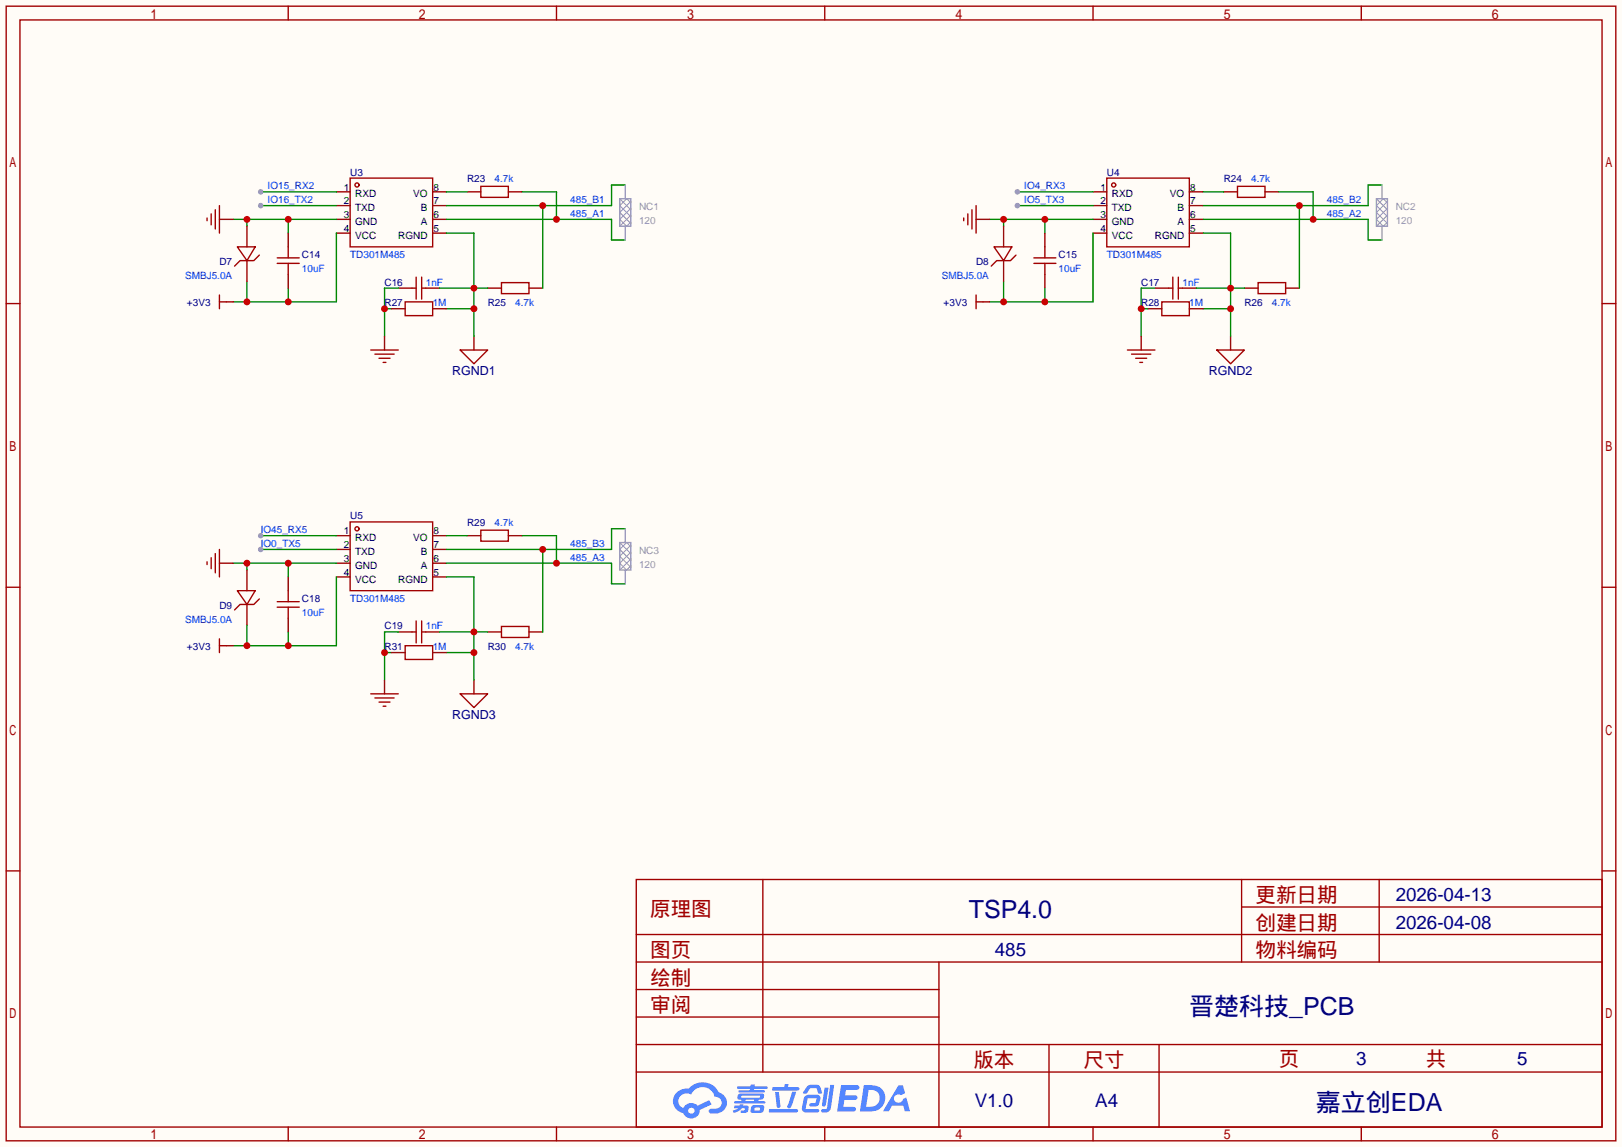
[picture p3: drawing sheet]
<svg xmlns="http://www.w3.org/2000/svg" width="299mm" height="212mm" viewBox="0 0 299 212" stroke-linecap="round" stroke-linejoin="round" font-family="sans-serif">
<path d="M0 0h299.5v211.8h-299.5z" fill="#fffcf7"/>
<g fill="none" stroke="#a10000" stroke-width=".25">
<path d="M1.1 1.1h297.2v209.6h-297.2zM3.7 3.7h292.1v204.5h-292.1zM53.2 1.1v2.6M102.7 1.1v2.6M152.3 1.1v2.6M201.8 1.1v2.6M251.3 1.1v2.6M1.1 56.1h2.6M295.8 56.1h2.5M1.1 108.5h2.6M295.8 108.5h2.5M1.1 160.8h2.6"/>
<path d="M117.5 162.4h178.3v45.8h-178.3zM117.5 177.7h178.3M117.5 172.6h178.3M140.8 162.4v35.6M173.4 177.7v30.5M229.2 162.4v15.3M229.2 167.5h66.6M254.6 162.4v15.3M295.8 160.8h2.5M117.5 182.8h55.9M117.5 198h178.3M117.5 192.9h178.3"/>
<path d="M117.5 187.8h55.9M193.7 192.9v15.3M214 192.9v15.3M53.2 208.2v2.5M102.7 208.2v2.5M152.3 208.2v2.5M201.8 208.2v2.5M251.3 208.2v2.5"/>
</g>
<g fill="#5487ff">
<path d="M155.3 200.4h2.1a.97 .97 0 0 1 1.3 .4 .53 .53 0 0 1-.7 .5h-1.8l-.2 1h1.9a.43 .43 0 0 1 .4 .5 .43 .43 0 0 1-.5 .3h-1.9l-.2 1.3h1.7a.45 .45 0 0 1 .6 .2 .45 .45 0 0 1-.2 .6l-3.2 .1z"/>
<path d="M165.9 200.5h.8l.4 1.4-.7 .4a.82 .82 0 0 0-1.2 .1 .82 .82 0 0 0 .1 1.1 .82 .82 0 0 0 1.2 0l.2-.5 .6-.3 .7 2.5h-.9l-.3-1h-2.1l-.6 1h-1.1z"/>
<path d="M152.2 200.9h.8l-.5 3.2a.36 .36 0 0 1-.4 .3 .36 .36 0 0 1-.3-.4z"/>
<path d="M153.3 200.4h.7l-.6 4.3a1.13 1.13 0 0 1-1.8 .6l.2-.4 .7-.1 .2-.2z"/>
<path d="M149 200.7l.6-.4h1a.77 .77 0 0 1 .9 .6l.3 .9-.2 .2h-.5l-.4-1h-.9a1.3 1.3 0 0 0-.8 .9l-.6 .1-.2-.2z"/>
<path d="M148.6 202.5l.5-.3h1.7a.66 .66 0 0 1 .6 .9l-.1 .4a.81 .81 0 0 1-.9 .9h-.7a.32 .32 0 0 1-.3-.4 .32 .32 0 0 1 .4-.3h.7l.3-.9-1.7 .1-.3 1.9h2.1a.32 .32 0 0 1 .4 .4 .32 .32 0 0 1-.4 .3l-2.3-.1-.5-.3v-.5z"/>
<path d="M142 204.8h5a.33 .33 0 0 1 .3 .4 .33 .33 0 0 1-.3 .3h-4.9l-.2-.2z"/>
<path d="M146.3 201.6h.7l-1 2.9a.36 .36 0 0 1-.4 .2 .36 .36 0 0 1-.3-.3z"/>
<path d="M143.1 201.7h.7l.3 2.6a.34 .34 0 0 1-.3 .3 .34 .34 0 0 1-.4-.2z"/>
<path d="M142.6 200.8h2.2l.1-.4 .1-.2h.6l-.1 .6h1.8a.32 .32 0 0 1 .3 .3 .32 .32 0 0 1-.4 .3h-4.5l-.1-.1z"/>
<path d="M135.6 204.2h.9l.1-.2 .7-.1-.1 .3h.9a.82 .82 0 0 1-.6 1.3h-.7v-.4l.7-.1v-.3h-.5l-.5 .4-1 .4-.2-.4 1-.4h-.8z"/>
<path d="M136.1 200.6h2.5v-.3h.8l-.1 .3h2.2l.2 .3-.2 .2h-2.3v.3h1.8l.2 .2-.2 .2h-4.5l-.2-.2 .1-.2h2l.1-.3h-2.3l-.1-.2z"/>
<path d="M159.5 200.4l-.7 4.9h1.6a2.47 2.47 0 0 0 2.9-1.7 2.47 2.47 0 0 0-1.4-3zM160.4 201.3a1.61 1.61 0 0 1 2 1.4 1.61 1.61 0 0 1-1.8 1.7h-.7z"/>
<path d="M136.3 202.2a.55 .55 0 0 0-.2 .7 .55 .55 0 0 0 .7 .2l.1 .3h-1.3v.4h5.5l.2-.2-.2-.2h-1.2l.2-.3a.7 .7 0 0 0 .8-.2 .7 .7 0 0 0 0-.9h-4.1zM136.9 202.4h3.3l.2 .1-.2 .2h-3.2l-.2-.1zM137.6 203.1h1.7l-.2 .3h-1.4z"/>
<path d="M138.8 204.3a1.05 1.05 0 0 0-.1 1.2 2.91 2.91 0 0 0 2.2-.2 .98 .98 0 0 0 0-1.2h-1.6zM139.4 204.6l.8-.1 .1 .1v.3l-.2 .2h-.8z"/>
<path d="M125 201.7a2.23 2.23 0 0 0-.7 2.3 2.23 2.23 0 0 0 1.8 1.6 1.58 1.58 0 0 0 1.8 .9 1.58 1.58 0 0 0 1.3-1.5l2.2-1-.5-.8-2.1 1a1.65 1.65 0 0 0-2.6 .5 1.45 1.45 0 0 1-.8-2 1.45 1.45 0 0 1 2-.7l.2 .1a2.3 2.3 0 0 1 2.3-1.3 2.3 2.3 0 0 1 2.1 1.7 1.12 1.12 0 0 1 1.2 1.1 1.12 1.12 0 0 1-1.1 1.2h-.7a.45 .45 0 0 0-.6 .3 .45 .45 0 0 0 .5 .6 2.26 2.26 0 0 0 2.9-2.5 2.04 2.04 0 0 0-1.5-1.4 3.3 3.3 0 0 0-5.5-.7l-1.2 .1zM127.1 205.2a.57 .57 0 0 1 1.1 0 .57 .57 0 0 1-1.1 0z"/>
</g>
<g fill="none" stroke="#a10000" stroke-width=".25">
<path d="M64.6 32.9h15.3v12.7h-15.3zM64.6 96.4h15.3v12.7h-15.3z"/>
<circle cx="65.9" cy="34.2" r=".38"/>
<circle cx="65.9" cy="97.7" r=".38"/>
</g>
<g fill="none" stroke="#870000" stroke-width=".25">
<path d="M62.1 35.4h2.5M62.1 38h2.5M79.9 35.4h2.5M79.9 38h2.5M62.1 40.5h2.5M62.1 43.1h2.5M79.9 40.5h2.5M79.9 43.1h2.5M62.1 98.9h2.5M79.9 98.9h2.5M62.1 101.5h2.5M62.1 104h2.5"/>
<path d="M62.1 106.6h2.5M79.9 101.5h2.5M79.9 104h2.5M79.9 106.6h2.5"/>
</g>
<path d="M48.1 98.9h14" fill="none" stroke="#008700" stroke-width=".25"/>
<circle cx="48.1" cy="98.9" r=".51" fill="#999"/>
<path d="M48.1 35.4h14" fill="none" stroke="#008700" stroke-width=".25"/>
<circle cx="48.1" cy="35.4" r=".51" fill="#999"/>
<path d="M48.1 38h14" fill="none" stroke="#008700" stroke-width=".25"/>
<circle cx="48.1" cy="38" r=".51" fill="#999"/>
<path d="M48.1 101.5h14" fill="none" stroke="#008700" stroke-width=".25"/>
<circle cx="48.1" cy="101.5" r=".51" fill="#999"/>
<path d="M45.6 115.4v3.9M53.2 116.7v2.6M62.1 106.6v12.7h-19" fill="none" stroke="#008700" stroke-width=".25"/>
<g fill="#c00">
<circle cx="45.6" cy="119.3" r=".63"/>
<circle cx="53.2" cy="119.3" r=".63"/>
</g>
<path d="M45.6 51.9v3.9M53.2 53.2v2.6M62.1 43.1v12.7h-19" fill="none" stroke="#008700" stroke-width=".25"/>
<g fill="#c00">
<circle cx="45.6" cy="55.8" r=".63"/>
<circle cx="53.2" cy="55.8" r=".63"/>
</g>
<path d="M43.1 104h19M45.6 104v1.3M53.2 104v2.6" fill="none" stroke="#008700" stroke-width=".25"/>
<g fill="#c00">
<circle cx="45.6" cy="104" r=".63"/>
<circle cx="53.2" cy="104" r=".63"/>
</g>
<path d="M43.1 40.5h19M45.6 40.5v1.3M53.2 40.5v2.6" fill="none" stroke="#008700" stroke-width=".25"/>
<g fill="#c00">
<circle cx="45.6" cy="40.5" r=".63"/>
<circle cx="53.2" cy="40.5" r=".63"/>
</g>
<g fill="none" stroke="#870000" stroke-width=".25">
<path d="M86.2 35.4h2.6M93.9 35.4h2.5M40.5 40.5h2.6M41.8 55.8h1.3M45.6 41.8v3.8M45.6 48.1v3.8M53.2 43.1v2.5M53.2 50.7v2.5M90 53.2h2.6M97.7 53.2h2.5M86.2 98.9h2.6M93.9 98.9h2.5"/>
<path d="M40.5 104h2.6M41.8 119.3h1.3M45.6 105.3v3.8M45.6 111.6v3.8M53.2 106.6v2.5M53.2 114.2v2.5M90 116.7h2.6M97.7 116.7h2.5"/>
</g>
<g fill="none" stroke="#a10000" stroke-width=".25">
<path d="M39 39.5v2M39.8 38.7v3.6M40.5 38v5.1M88.8 34.4h5.1v2h-5.1zM38.2 40.3v.5M40.5 54.5v2.5M40.5 55.8h1.3M43.8 45.6h3.3l-1.5 2.5zM47.9 47.1l-1 1h-2.6l-1 1M51.2 48.6h4M51.2 47.6h4M53.2 45.6v2"/>
<path d="M53.2 48.6v2.1M92.6 52.2h5.1v2h-5.1zM88.8 97.9h5.1v2h-5.1zM38.2 103.8v.5M39 103v2M39.8 102.2v3.6M40.5 101.5v5.1M40.5 118v2.5M40.5 119.3h1.3M43.8 109.1h3.3l-1.5 2.5zM47.9 110.6l-1 1h-2.6l-1 1M51.2 112.1h4"/>
<path d="M51.2 111.1h4M53.2 109.1v2M53.2 112.1v2.1M92.6 115.7h5.1v2h-5.1z"/>
</g>
<path d="M82.4 35.4h3.8M82.4 98.9h3.8M96.4 98.9h6.3v5.1M82.4 104h30.5v3.8h2.5" fill="none" stroke="#008700" stroke-width=".25"/>
<circle cx="102.7" cy="104" r=".63" fill="#c00"/>
<path d="M96.4 35.4h6.3v5.1M82.4 40.5h30.5v3.8h2.5" fill="none" stroke="#008700" stroke-width=".25"/>
<circle cx="102.7" cy="40.5" r=".63" fill="#c00"/>
<path d="M115.4 97.7h-2.5v3.8h-30.5M100.2 101.5v15.2" fill="none" stroke="#008700" stroke-width=".25"/>
<circle cx="100.2" cy="101.5" r=".63" fill="#c00"/>
<path d="M100.2 38v15.2M115.4 34.2h-2.5v3.8h-30.5" fill="none" stroke="#008700" stroke-width=".25"/>
<circle cx="100.2" cy="38" r=".63" fill="#c00"/>
<path d="M76.1 53.2h.7M76.8 51.2v4M77.9 51.2v4M77.9 53.2h.7M76.1 116.7h.7M76.8 114.7v4M77.9 114.7v4M77.9 116.7h.7" fill="none" stroke="#a10000" stroke-width=".25"/>
<path d="M73.5 53.2h2.6M78.6 53.2h2.6M73.5 116.7h2.6M78.6 116.7h2.6" fill="none" stroke="#870000" stroke-width=".25"/>
<path d="M73.5 116.7h-2.5v8.9M71 120.5h1.3" fill="none" stroke="#008700" stroke-width=".25"/>
<circle cx="71" cy="120.5" r=".63" fill="#c00"/>
<path d="M71 57h1.3M73.5 53.2h-2.5v8.9" fill="none" stroke="#008700" stroke-width=".25"/>
<circle cx="71" cy="57" r=".63" fill="#c00"/>
<path d="M71 62.1v2.5M87.5 62.1v2.5M71 125.6v2.5M87.5 125.6v2.5" fill="none" stroke="#870000" stroke-width=".25"/>
<path d="M68.5 64.6h5M69.2 65.4h3.6M70 66.2h2M70.7 66.9h.5M85 64.6h5l-2.5 2.6zM68.5 128.1h5M69.2 128.9h3.6M70 129.7h2M70.7 130.4h.5M85 128.1h5l-2.5 2.6z" fill="none" stroke="#a10000" stroke-width=".25"/>
<path d="M81.2 116.7h8.8M82.4 106.6h5.1v19M82.4 120.5h5.1" fill="none" stroke="#008700" stroke-width=".25"/>
<g fill="#c00">
<circle cx="87.5" cy="116.7" r=".63"/>
<circle cx="87.5" cy="120.5" r=".63"/>
</g>
<path d="M81.2 53.2h8.8M82.4 43.1h5.1v19M82.4 57h5.1" fill="none" stroke="#008700" stroke-width=".25"/>
<g fill="#c00">
<circle cx="87.5" cy="57" r=".63"/>
<circle cx="87.5" cy="53.2" r=".63"/>
</g>
<g fill="none" stroke="#a10000" stroke-width=".25">
<path d="M204.3 32.9h15.3v12.7h-15.3zM74.8 55.8h5.1v2.5h-5.1zM74.8 119.3h5.1v2.5h-5.1z"/>
<circle cx="205.6" cy="34.2" r=".38"/>
</g>
<path d="M201.8 35.4h2.5M201.8 38h2.5M219.6 35.4h2.5M219.6 38h2.5M72.3 57h2.5M79.9 57h2.5M201.8 40.5h2.5M201.8 43.1h2.5M219.6 40.5h2.5M219.6 43.1h2.5M72.3 120.5h2.5M79.9 120.5h2.5" fill="none" stroke="#870000" stroke-width=".25"/>
<path d="M187.8 35.4h14" fill="none" stroke="#008700" stroke-width=".25"/>
<circle cx="187.8" cy="35.4" r=".51" fill="#999"/>
<path d="M187.8 38h14" fill="none" stroke="#008700" stroke-width=".25"/>
<circle cx="187.8" cy="38" r=".51" fill="#999"/>
<path d="M185.3 51.9v3.9M192.9 53.2v2.6M201.8 43.1v12.7h-19" fill="none" stroke="#008700" stroke-width=".25"/>
<g fill="#c00">
<circle cx="185.3" cy="55.8" r=".63"/>
<circle cx="192.9" cy="55.8" r=".63"/>
</g>
<path d="M182.8 40.5h19M185.3 40.5v1.3M192.9 40.5v2.6" fill="none" stroke="#008700" stroke-width=".25"/>
<g fill="#c00">
<circle cx="185.3" cy="40.5" r=".63"/>
<circle cx="192.9" cy="40.5" r=".63"/>
</g>
<path d="M225.9 35.4h2.6M233.6 35.4h2.5M180.2 40.5h2.6M181.5 55.8h1.3M185.3 41.8v3.8M185.3 48.1v3.8M192.9 43.1v2.5M192.9 50.7v2.5M229.7 53.2h2.6M237.4 53.2h2.5" fill="none" stroke="#870000" stroke-width=".25"/>
<g fill="none" stroke="#a10000" stroke-width=".25">
<path d="M178.7 39.5v2M179.5 38.7v3.6M180.2 38v5.1M228.5 34.4h5.1v2h-5.1zM177.9 40.3v.5M180.2 54.5v2.5M180.2 55.8h1.3M183.5 45.6h3.3l-1.5 2.5zM187.6 47.1l-1 1h-2.6l-1 1M190.9 48.6h4M190.9 47.6h4M192.9 45.6v2"/>
<path d="M192.9 48.6v2.1M232.3 52.2h5.1v2h-5.1z"/>
</g>
<path d="M222.1 35.4h3.8M236.1 35.4h6.3v5.1M222.1 40.5h30.5v3.8h2.5" fill="none" stroke="#008700" stroke-width=".25"/>
<circle cx="242.4" cy="40.5" r=".63" fill="#c00"/>
<path d="M239.9 38v15.2M255.1 34.2h-2.5v3.8h-30.5" fill="none" stroke="#008700" stroke-width=".25"/>
<circle cx="239.9" cy="38" r=".63" fill="#c00"/>
<path d="M215.8 53.2h.7M216.5 51.2v4M217.6 51.2v4M217.6 53.2h.7" fill="none" stroke="#a10000" stroke-width=".25"/>
<path d="M213.2 53.2h2.6M218.3 53.2h2.6" fill="none" stroke="#870000" stroke-width=".25"/>
<path d="M210.7 57h1.3M213.2 53.2h-2.5v8.9" fill="none" stroke="#008700" stroke-width=".25"/>
<circle cx="210.7" cy="57" r=".63" fill="#c00"/>
<path d="M210.7 62.1v2.5M227.2 62.1v2.5" fill="none" stroke="#870000" stroke-width=".25"/>
<path d="M208.2 64.6h5M208.9 65.4h3.6M209.7 66.2h2M210.4 66.9h.5M224.7 64.6h5l-2.5 2.6z" fill="none" stroke="#a10000" stroke-width=".25"/>
<path d="M220.9 53.2h8.8M222.1 43.1h5.1v19M222.1 57h5.1" fill="none" stroke="#008700" stroke-width=".25"/>
<g fill="#c00">
<circle cx="227.2" cy="57" r=".63"/>
<circle cx="227.2" cy="53.2" r=".63"/>
</g>
<path d="M214.5 55.8h5.1v2.5h-5.1z" fill="none" stroke="#a10000" stroke-width=".25"/>
<path d="M212 57h2.5M219.6 57h2.5" fill="none" stroke="#870000" stroke-width=".25"/>
<path d="M114.4 36.7h2.1v5.1h-2.1zM115.4 34.2v2.5M254.1 36.7h2.1v5.1h-2.1zM255.1 34.2v2.5M115.4 41.8v2.5M255.1 41.8v2.5M115.4 97.7v2.5M114.4 100.2h2.1v5.1h-2.1zM115.4 105.3v2.5" fill="none" stroke="#999" stroke-width=".25"/>
<g fill="none" stroke="#999" stroke-width=".18">
<path d="M114.4 36.7l2.1 2M116.5 37.5l-.8-.8-1.3 1.3 2.1 2M116.5 37.2l-2.1 2 2.1 2.1M116.5 38.5l-2.1 2 1.3 1.3 .8-.8M116.5 39.8l-2.1 2M254.1 36.7l2.1 2M256.2 37.5l-.8-.8-1.3 1.3 2.1 2M256.2 37.2l-2.1 2 2.1 2.1M256.2 38.5l-2.1 2 1.3 1.3 .8-.8M256.2 39.8l-2.1 2M114.4 100.2l2.1 2M116.5 101l-.8-.8-1.3 1.3 2.1 2"/>
<path d="M116.5 100.7l-2.1 2 2.1 2.1M116.5 102l-2.1 2 1.3 1.3 .8-.8M116.5 103.3l-2.1 2"/>
</g>
<g font-size="4.6" fill="#000080">
<text x="178.9" y="169.6">TSP4.0</text>
<text x="219.6" y="187.4">晋楚科技_PCB</text>
<text x="243" y="205.2">嘉立创EDA</text>
</g>
<g font-size="3.8" fill="#a00000">
<text x="231.8" y="166.6">更新日期</text>
<text x="120" y="169.2">原理图</text>
<text x="231.8" y="171.7">创建日期</text>
<text x="120" y="176.8">图页</text>
<text x="231.8" y="176.8">物料编码</text>
<text x="120" y="181.9">绘制</text>
<text x="120" y="186.9">审阅</text>
<text x="179.7" y="197.1">版本</text>
<text x="200" y="197.1">尺寸</text>
<text x="236.1" y="196.8">页</text>
<text x="263.3" y="196.8">共</text>
</g>
<g font-size="3.5" fill="#000080">
<text x="257.7" y="166.4">2026-04-13</text>
<text x="257.7" y="171.5">2026-04-08</text>
<text x="183.7" y="176.6">485</text>
<text x="250.4" y="196.6">3</text>
<text x="280.1" y="196.6">5</text>
<text x="180" y="204.5">V1.0</text>
<text x="202.2" y="204.5">A4</text>
</g>
<g font-size="2.3" fill="#000080">
<text x="83.5" y="69.3">RGND1</text>
<text x="223.2" y="69.3">RGND2</text>
<text x="83.5" y="132.8">RGND3</text>
</g>
<g font-size="1.8" fill="#00f">
<text x="49.4" y="35">IO15_RX2</text>
<text x="91.3" y="33.7">4.7k</text>
<text x="189.1" y="35">IO4_RX3</text>
<text x="231" y="33.7">4.7k</text>
<text x="49.4" y="37.5">IO16_TX2</text>
<text x="105.3" y="40.1">485_A1</text>
<text x="105.3" y="37.5">485_B1</text>
<text x="189.1" y="37.5">IO5_TX3</text>
<text x="245" y="40.1">485_A2</text>
<text x="245" y="37.5">485_B2</text>
<text x="64.6" y="47.7">TD301M485</text>
<text x="204.3" y="47.7">TD301M485</text>
<text x="34.2" y="51.5">SMBJ5.0A</text>
<text x="55.8" y="50.2">10uF</text>
<text x="78.6" y="52.8">1nF</text>
<text x="173.9" y="51.5">SMBJ5.0A</text>
<text x="195.5" y="50.2">10uF</text>
<text x="218.3" y="52.8">1nF</text>
<text x="79.9" y="56.6">1M</text>
<text x="95.1" y="56.6">4.7k</text>
<text x="219.6" y="56.6">1M</text>
<text x="234.8" y="56.6">4.7k</text>
<text x="48.1" y="98.5">IO45_RX5</text>
<text x="48.1" y="101">IO0_TX5</text>
<text x="91.3" y="97.2">4.7k</text>
<text x="105.3" y="101">485_B3</text>
<text x="105.3" y="103.6">485_A3</text>
<text x="55.8" y="113.7">10uF</text>
<text x="64.6" y="111.2">TD301M485</text>
<text x="34.2" y="115">SMBJ5.0A</text>
<text x="78.6" y="116.3">1nF</text>
<text x="79.9" y="120.1">1M</text>
<text x="95.1" y="120.1">4.7k</text>
</g>
<g font-size="1.8">
<text x="63.5" y="35.2">1</text>
<text x="80" y="35.2">8</text>
<text x="203.2" y="35.2">1</text>
<text x="219.7" y="35.2">8</text>
<text x="63.5" y="37.7">2</text>
<text x="63.5" y="40.3">3</text>
<text x="65.6" y="36.5">RXD</text>
<text x="65.6" y="39">TXD</text>
<text x="65.6" y="41.6">GND</text>
<text x="76.3" y="36.5">VO</text>
<text x="77.7" y="41.6">A</text>
<text x="77.7" y="39">B</text>
<text x="80" y="40.3">6</text>
<text x="80" y="37.7">7</text>
<text x="203.2" y="37.7">2</text>
<text x="203.2" y="40.3">3</text>
<text x="205.3" y="36.5">RXD</text>
<text x="205.3" y="39">TXD</text>
<text x="205.3" y="41.6">GND</text>
<text x="216" y="36.5">VO</text>
<text x="217.4" y="41.6">A</text>
<text x="217.4" y="39">B</text>
<text x="219.7" y="40.3">6</text>
<text x="219.7" y="37.7">7</text>
<text x="63.5" y="42.8">4</text>
<text x="65.6" y="44.1">VCC</text>
<text x="73.5" y="44.1">RGND</text>
<text x="80" y="42.8">5</text>
<text x="203.2" y="42.8">4</text>
<text x="205.3" y="44.1">VCC</text>
<text x="213.2" y="44.1">RGND</text>
<text x="219.7" y="42.8">5</text>
<text x="63.5" y="98.7">1</text>
<text x="63.5" y="101.2">2</text>
<text x="65.6" y="100">RXD</text>
<text x="76.3" y="100">VO</text>
<text x="80" y="101.2">7</text>
<text x="80" y="98.7">8</text>
<text x="63.5" y="103.8">3</text>
<text x="63.5" y="106.3">4</text>
<text x="65.6" y="102.5">TXD</text>
<text x="65.6" y="105.1">GND</text>
<text x="65.6" y="107.6">VCC</text>
<text x="73.5" y="107.6">RGND</text>
<text x="77.7" y="105.1">A</text>
<text x="77.7" y="102.5">B</text>
<text x="80" y="106.3">5</text>
<text x="80" y="103.8">6</text>
</g>
<g font-size="1.8" fill="#000080">
<text x="64.6" y="32.4">U3</text>
<text x="86.2" y="33.7">R23</text>
<text x="204.3" y="32.4">U4</text>
<text x="225.9" y="33.7">R24</text>
<text x="55.8" y="47.7">C14</text>
<text x="195.5" y="47.7">C15</text>
<text x="40.5" y="48.9">D7</text>
<text x="71" y="52.8">C16</text>
<text x="180.2" y="48.9">D8</text>
<text x="210.7" y="52.8">C17</text>
<text x="34.5" y="56.6">+3V3</text>
<text x="71" y="56.6">R27</text>
<text x="90" y="56.6">R25</text>
<text x="174.2" y="56.6">+3V3</text>
<text x="210.7" y="56.6">R28</text>
<text x="229.7" y="56.6">R26</text>
<text x="64.6" y="95.9">U5</text>
<text x="86.2" y="97.2">R29</text>
<text x="40.5" y="112.4">D9</text>
<text x="55.8" y="111.2">C18</text>
<text x="71" y="116.3">C19</text>
<text x="34.5" y="120.1">+3V3</text>
<text x="71" y="120.1">R31</text>
<text x="90" y="120.1">R30</text>
</g>
<g font-size="1.8" fill="#999">
<text x="118" y="38.8">NC1</text>
<text x="118" y="41.3">120</text>
<text x="257.7" y="38.8">NC2</text>
<text x="257.7" y="41.3">120</text>
<text x="118" y="102.3">NC3</text>
<text x="118" y="104.8">120</text>
</g>
</svg>
